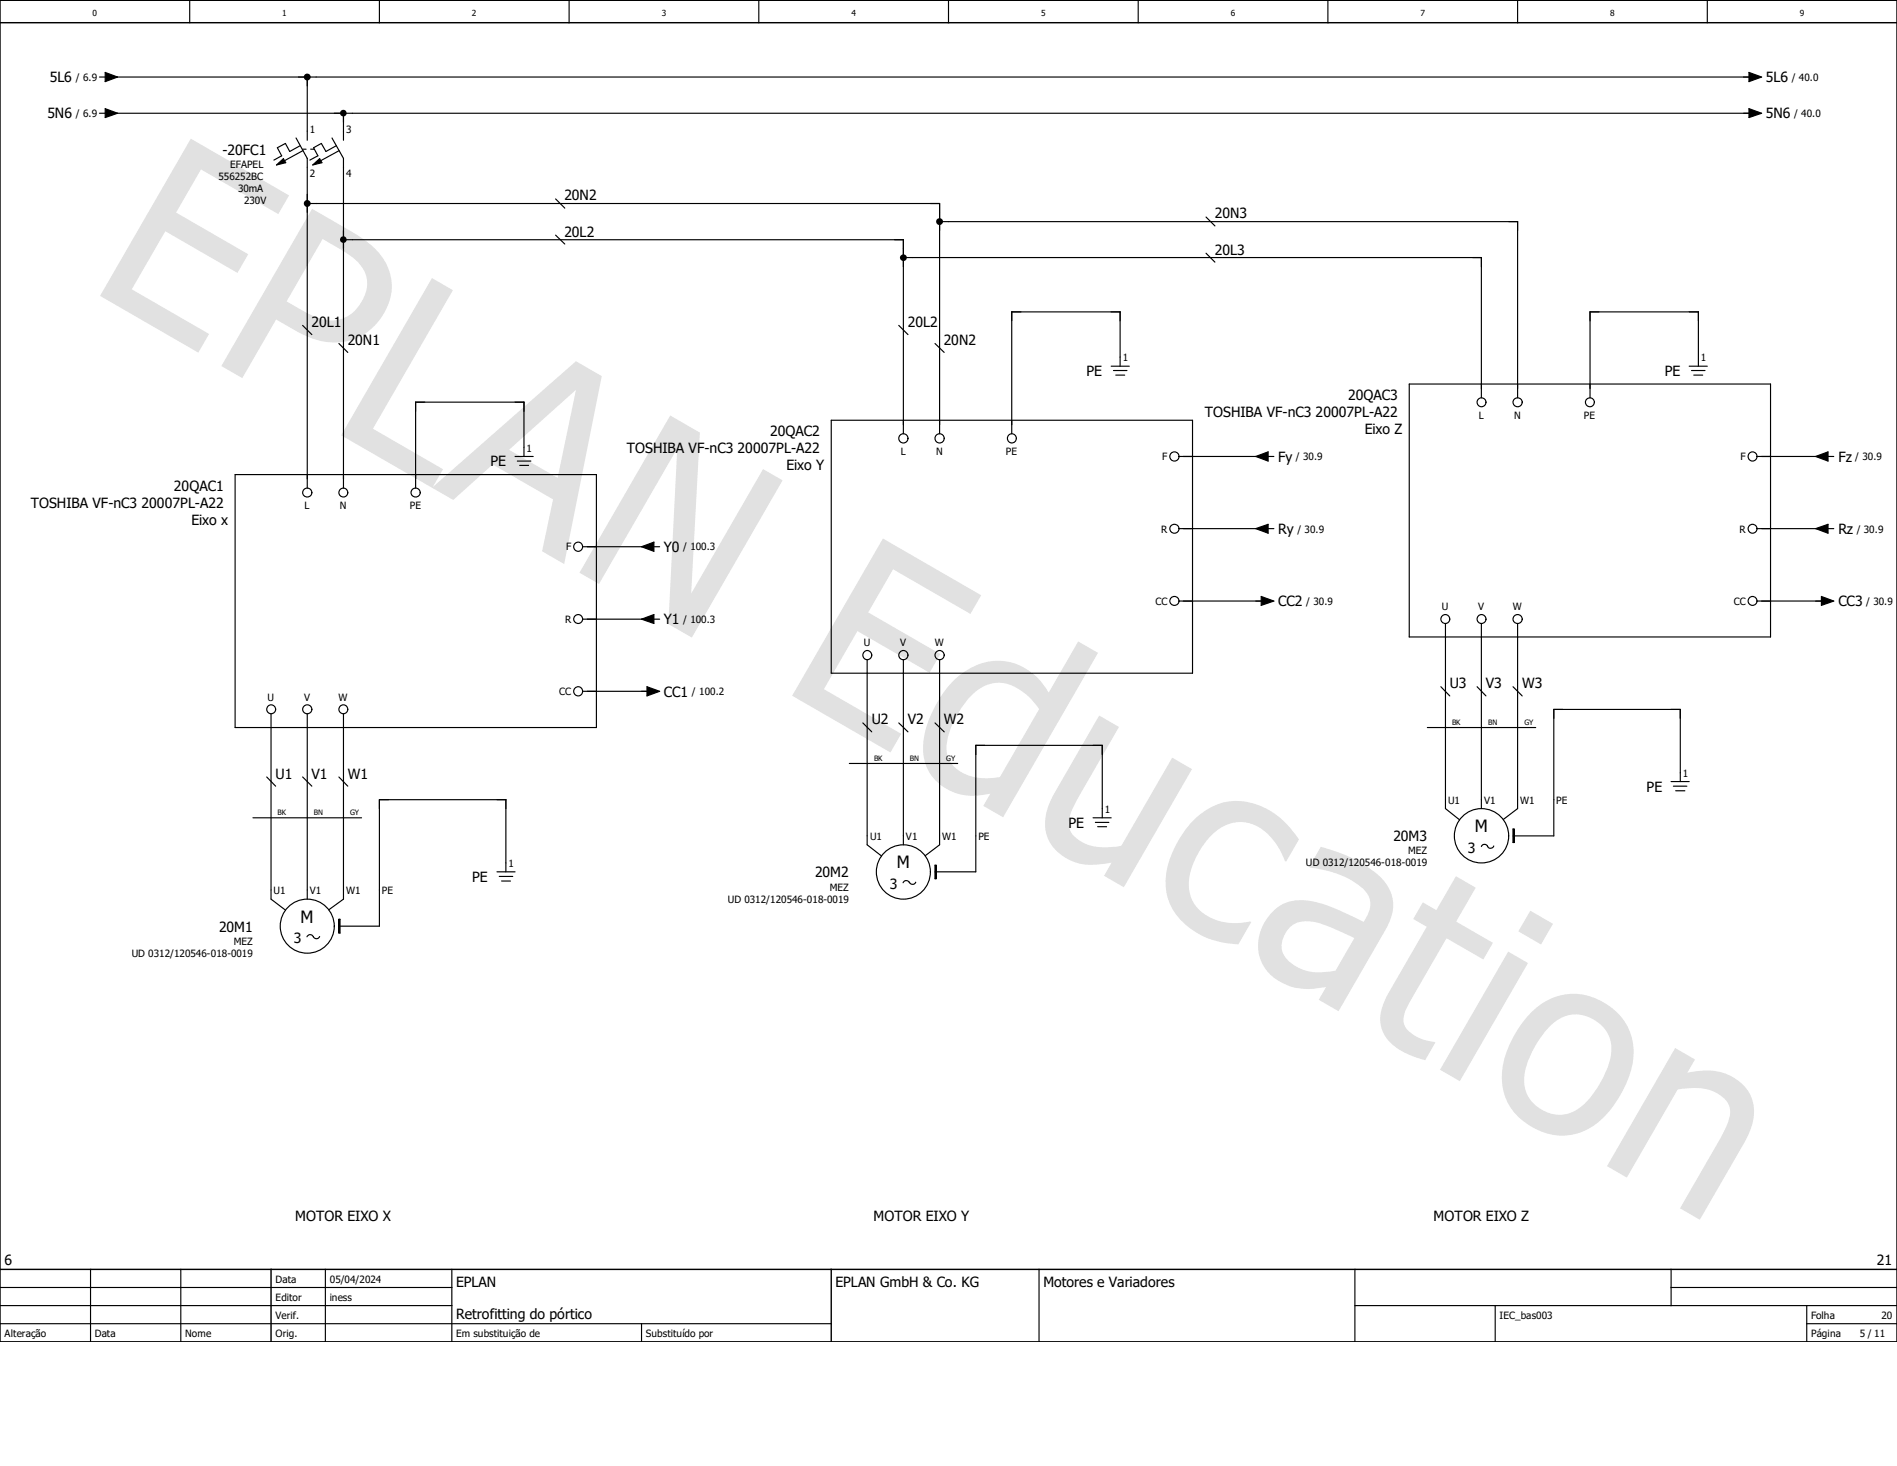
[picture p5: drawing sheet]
<svg xmlns="http://www.w3.org/2000/svg" width="279mm" height="216mm" viewBox="0 0 279 216" stroke-linecap="round" stroke-linejoin="round" font-family="sans-serif">
<path d="M197.7 -.1l-197.7 197.7M0 169.2l40.1 28.4M0 197.5v.1" fill="none" stroke="#fff" stroke-width=".15"/>
<g fill="none" stroke="#000" stroke-width=".17">
<path d="M27.9 0v3.3M55.9 0v3.3M83.8 0v3.3M111.8 0v3.3M139.7 0v3.3M167.6 0v3.3M195.6 0v3.3M223.5 0v3.3M251.5 0v3.3M0 194.9h122.4M0 192.3h66.5M0 189.6h66.5"/>
<path d="M13.3 186.9v10.7M26.6 186.9v10.7M47.9 186.9v10.7M66.5 186.9v10.7M94.5 194.9v2.7M153 186.9v10.7M199.6 192.3h79.8M199.6 186.9v10.7M220.2 192.3v5.3M246.1 189.6h33.3M246.1 186.9v5.4M266.1 194.9h13.3"/>
<path d="M266.1 192.3v5.3"/>
</g>
<path d="M0 3.3h279.4M0 0h279.4v197.6h-279.4zM0 186.9h279.4M39.9 186.9v10.7M122.4 186.9v10.7" fill="none" stroke="#000" stroke-width=".21"/>
<path d="M28.1 20.4l14.5 8.4-1.6 2.7-11.4-6.5-3.7 6.3 10.7 6.1-1.6 2.8-10.7-6.1-4.9 8.5 11.4 6.6-1.6 2.7-14.5-8.3zM46 30.7l5.8 3.4a11.4 11.4 0 0 1 5.4 5.5 7.7 7.7 0 0 1-1.6 8 8.5 8.5 0 0 1-10.3 2l-1.3-.7-3.3-1.8-5 8.6-3.1-1.8zM47.5 35.2l-5.3 9.2 2.1 1.2a8.2 8.2 0 0 0 5.2 1.6 5.7 5.7 0 0 0 4.5-6.4 6.7 6.7 0 0 0-3.5-3.9zM63.6 41l3.1 1.7-11.8 20.4 10.4 6-1.6 2.8-13.5-7.8zM63.6 71.8l21.2-18.6 3.8 2.2-5.5 27.7-3.3-1.9 1.7-7.7-8.9-5.1-5.8 5.2zM75 66.2l7.1 4.2 2.7-13zM98.7 61.2l4.4 2.5-1.3 23.7 10.6-18.3 2.9 1.6-13.4 23.2-3.5-2 1.4-25.9-11.6 20-2.9-1.7zM130 79.3l14.5 8.4-1.6 2.7-11.4-6.6-3.6 6.4 10.6 6.1-1.6 2.8-10.6-6.2-5 8.6 11.4 6.6-1.6 2.7-14.4-8.3zM140.5 100.2a8.7 8.7 0 0 1 9.3-2.4 9.2 9.2 0 0 1 4.7 4.2l4.3-7.5 2.9 1.7-14 24.2-2.9-1.7 1.1-1.8a8.2 8.2 0 0 1-8.2-2.1 7.4 7.4 0 0 1-1.4-7.3 17.5 17.5 0 0 1 4.2-7.3zM143.1 102.4a13 13 0 0 0-3.7 7.9 4.5 4.5 0 0 0 3.9 4.1 9.8 9.8 0 0 0 4 0l5.8-10a8.8 8.8 0 0 0-5.3-3.8 5.5 5.5 0 0 0-4.7 1.8zM161.9 105.4l2.9 1.7-5.7 9.9a8.7 8.7 0 0 0-1.7 4.6 3.8 3.8 0 0 0 2.8 2.8 10.2 10.2 0 0 0 5 .2l7.4-13 3 1.7-10.1 17.4-2.9-1.7 1.1-2a9.6 9.6 0 0 1-6.1-.3 5.9 5.9 0 0 1-3.3-7.8l1.1-2.2zM175.6 121a8.8 8.8 0 0 1 11.8-1.4 13.8 13.8 0 0 1 3.9 4l-1.9 3.3-.1-.1a9.3 9.3 0 0 0-4.5-5.3 5.7 5.7 0 0 0-6.8 2 11.2 11.2 0 0 0-2.9 6.9 5.7 5.7 0 0 0 4.8 5.3 9.6 9.6 0 0 0 4.2 0l.2 .1-1.9 3.3a11.5 11.5 0 0 1-9.9-5.6 9.5 9.5 0 0 1 .4-8.4l1.5-2.6zM190 136.5a3.4 3.4 0 0 0-.4 4.8 7 7 0 0 0 6.6 1.7l.5-.1 2.8-4.8-2.3-1a10.8 10.8 0 0 0-5.4-1.4 2.87 2.87 0 0 0-1.8 .8zM194.5 124.7a20.1 20.1 0 0 1 9 4.7 5.7 5.7 0 0 1 .8 7.1l-7.2 12.4-2.9-1.7 1.1-1.8a9.3 9.3 0 0 1-7.4-1.2 6.2 6.2 0 0 1-1.3-8.9 6 6 0 0 1 6.8-2.5 33.6 33.6 0 0 1 7.4 3 4 4 0 0 0 .9-3.6 6.6 6.6 0 0 0-3.2-2.9 16.6 16.6 0 0 0-5.5-1.5l-.2-.1zM209.6 132.9l2 1.1 2.8-5 3 1.7-2.9 5 5.4 3.2-1.4 2.4-5.4-3.1-4.8 8.3a9.7 9.7 0 0 0-1.6 3.6 2.79 2.79 0 0 0 1.9 2.5 10.2 10.2 0 0 0 2.8 .9l-1.5 2.6-1.1-.3a9 9 0 0 1-4.9-3.4 5.2 5.2 0 0 1 0-4.8l.7-1.5 5.5-9.6-2-1.2zM222.1 140.1l3 1.7-10.1 17.4-2.9-1.7zM225.4 134.1l3.3 1.9-1.7 3.1-3.4-1.9zM225.6 149.1a8.6 8.6 0 0 1 12-.5 8.5 8.5 0 0 1 2.4 9.9 14.8 14.8 0 0 1-5.9 7.7 8.4 8.4 0 0 1-9.3-.7 8.3 8.3 0 0 1-3.2-9.5 16.6 16.6 0 0 1 4-6.9zM228.1 151.3a14.1 14.1 0 0 0-3.6 7.1 5.2 5.2 0 0 0 3.2 5.3 5.2 5.2 0 0 0 6-1.4 14.5 14.5 0 0 0 3.6-7.2 5.2 5.2 0 0 0-6.4-5.6 5.9 5.9 0 0 0-2.8 1.8zM246.7 154.3l3 1.7-1.2 2a8.9 8.9 0 0 1 7.4 1.1 5.8 5.8 0 0 1 2 6.9l-1 2.4-6.5 11.2-3-1.6 5.7-9.9a10.8 10.8 0 0 0 1.7-4.3 3.1 3.1 0 0 0-2-2.8 8.8 8.8 0 0 0-5.7-.5l-7.5 12.9-2.9-1.7z" fill="#e1e1e1"/>
<g fill="none" stroke="#000" stroke-width=".17">
<path d="M14.6 16.7h.9M14.6 11.3h.9M15.5 10.7l1.8 .6-1.8 .7zM15.5 16l1.8 .7-1.8 .6zM16 16.7h242.1M16 11.3h242.1M45.3 11.3v9.4M50.6 16.7v4M257.6 16l1.9 .7-1.9 .6zM257.6 10.7l1.9 .6-1.9 .7zM40.7 24.3l1-.9 .4 .6zM43.6 20.3l1.7 3v48.6"/>
<path d="M44.2 21.5l-1.5 .8-.7-1.2-1.1 .7 .6 1.1-1.2 .7M44.6 22h.5M44.6 22.2l-2.7 1.5M45.3 30h93.1v33.9M45.8 22h.5M46.1 24.3l1-.9 .3 .6zM48.9 20.3l1.7 3v48.6M49.5 21.5l-1.5 .8-.7-1.2-1.1 .7 .6 1.1-1.2 .7M50 22.2l-2.8 1.5M50.6 35.3h82.5v28.6M81.8 29.3l1.4 1.3M81.8 34.6l1.4 1.3"/>
<path d="M133.1 37.9h85.1v20.7M138.4 32.6h85.1v26M177.6 32l1.3 1.3M177.6 37.3l1.3 1.3M44.6 47.9l1.3 1.4M49.9 50.6l1.3 1.3M132.4 47.9l1.3 1.4M137.7 50.6l1.4 1.3M163.7 53.9h2.6M164 54.6h2M164.3 55.2h1.4M165 53.9v-8h-16v18"/>
<path d="M207.6 56.6h53.2v37.2h-53.2zM248.8 53.9h2.7M249.1 54.6h2M249.5 55.2h1.3M250.1 53.9v-8h-15.9v12.7M34.6 69.9h53.2v37.2h-53.2zM75.9 67.2h2.6M76.2 67.9h2M76.5 68.5h1.4M77.2 67.2v-8h-16v12.7M122.4 61.9h53.2v37.2h-53.2zM173.7 67.2h12.6"/>
<path d="M173.7 77.9h12.6M185 67.2l1.8-.7v1.4zM185 77.9l1.8-.7v1.3zM186.8 67.2h.8M186.8 77.9h.8M258.8 67.2h10M258.8 77.9h10M267.4 67.2l1.8-.7v1.4zM267.4 77.9l1.8-.7v1.3zM269.2 67.2h.9M269.2 77.9h.9M85.8 80.5h10"/>
<path d="M85.8 91.2h10M94.5 80.5l1.8-.7v1.4zM94.5 91.2l1.8-.7v1.3zM96.3 80.5h.9M96.3 91.2h.9M127.7 97.2v27.2l2.1 1.7M133.1 97.2v27.2M138.4 97.2v27.2l-2.1 1.6M173.7 88.5h12.6M185.8 87.8l1.8 .7-1.8 .7zM212.9 91.8v27.3l2.1 1.6M218.2 91.8v27.3"/>
<path d="M223.5 91.8v27.3l-2.1 1.6M258.8 88.5h10M268.3 87.8l1.8 .7-1.8 .7zM39.3 114.4l1.3 1.4M39.9 105.1v27.3l2.1 1.6M44.6 114.4l1.3 1.4M45.3 105.1v27.3M49.9 114.4l1.3 1.4M50.6 105.1v27.3l-2.2 1.6M85.8 101.8h10M95.3 101.1l1.9 .7-1.9 .7zM125.1 112.4h16"/>
<path d="M127.1 106.5l1.3 1.3M132.4 106.5l1.3 1.3M137.7 106.5l1.4 1.3M210.2 107.1h16M212.2 101.1l1.3 1.4M217.6 101.1l1.3 1.4M222.8 101.1l1.4 1.4M246.1 115.1h2.7M246.5 115.8h2M246.8 116.5h1.4M247.5 115.1v-10.6h-18.6v18.6h-6.1M37.3 120.4h16"/>
<path d="M45.2 138a.5 .5 0 0 1 .5-.4 .5 .5 0 0 1 .4 .4M46.1 137.9a.5 .5 0 0 0 .5 .3 .5 .5 0 0 0 .5-.3M49.9 135.4h.2v2h-.2zM50 135.4v2M73.2 128.4h2.7M73.5 129.1h2M73.9 129.8h1.3M74.5 128.4v-10.6h-18.6v18.6h-6M133 130a.5 .5 0 0 1 .5-.3 .5 .5 0 0 1 .4 .3M133.9 129.9a.5 .5 0 0 0 .5 .3 .5 .5 0 0 0 .5-.3M137.7 127.4h.2v2h-.2zM161 120.4h2.7"/>
<path d="M161.3 121.1h2M161.7 121.8h1.3M162.3 120.4v-10.6h-18.6v18.6h-6M218.2 124.7a.5 .5 0 0 1 .5-.4 .5 .5 0 0 1 .4 .4M219.1 124.6a.5 .5 0 0 0 .4 .3 .5 .5 0 0 0 .5-.3M222.8 122.1h.2v2h-.2z"/>
<circle cx="218.2" cy="59.2" r=".66"/>
<circle cx="223.5" cy="59.3" r=".67"/>
<circle cx="234.2" cy="59.2" r=".65"/>
<circle cx="45.3" cy="72.5" r=".67"/>
<circle cx="50.6" cy="72.5" r=".65"/>
<circle cx="61.2" cy="72.5" r=".67"/>
<circle cx="133.1" cy="64.6" r=".68"/>
<circle cx="138.4" cy="64.6" r=".68"/>
<circle cx="149" cy="64.6" r=".67"/>
<circle cx="173" cy="67.2" r=".68"/>
<circle cx="173" cy="77.9" r=".67"/>
<circle cx="258.1" cy="67.2" r=".67"/>
<circle cx="258.1" cy="77.9" r=".66"/>
<circle cx="85.1" cy="80.5" r=".66"/>
<circle cx="85.2" cy="91.2" r=".65"/>
<circle cx="127.7" cy="96.5" r=".67"/>
<circle cx="133.1" cy="96.5" r=".68"/>
<circle cx="138.4" cy="96.5" r=".68"/>
<circle cx="173" cy="88.5" r=".67"/>
<circle cx="212.9" cy="91.2" r=".65"/>
<circle cx="218.2" cy="91.2" r=".66"/>
<circle cx="223.5" cy="91.2" r=".67"/>
<circle cx="258.1" cy="88.5" r=".66"/>
<circle cx="39.9" cy="104.5" r=".66"/>
<circle cx="45.3" cy="104.5" r=".67"/>
<circle cx="50.6" cy="104.5" r=".65"/>
<circle cx="85.1" cy="101.8" r=".66"/>
<circle cx="45.3" cy="136.4" r="4"/>
<circle cx="133" cy="128.4" r="4"/>
<circle cx="218.2" cy="123.1" r="4"/>
</g>
<g fill="#000">
<path d="M44.8 11.1a.51 .51 0 0 1 .6-.2 .51 .51 0 0 1 .4 .4h-.5h.5a.51 .51 0 0 1-.7 .5 .51 .51 0 0 1-.3-.7z" fill-rule="evenodd"/>
<path d="M50.1 16.4a.49 .49 0 0 1 .6-.2 .49 .49 0 0 1 .4 .5h-.5h.5a.49 .49 0 0 1-.7 .4 .49 .49 0 0 1-.3-.7z" fill-rule="evenodd"/>
<path d="M44.8 29.7a.51 .51 0 0 1 .6-.2 .51 .51 0 0 1 .4 .5h-.5h.5a.51 .51 0 0 1-.7 .5 .51 .51 0 0 1-.3-.8z" fill-rule="evenodd"/>
<path d="M50.1 35a.49 .49 0 0 1 .6-.2 .49 .49 0 0 1 .4 .5h-.5h.5a.49 .49 0 0 1-.7 .5 .49 .49 0 0 1-.3-.8z" fill-rule="evenodd"/>
<path d="M132.6 37.7a.51 .51 0 0 1 .6-.2 .51 .51 0 0 1 .4 .4h-.5h.5a.5 .5 0 0 1-.7 .5 .5 .5 0 0 1-.3-.7z" fill-rule="evenodd"/>
<path d="M137.9 32.4a.51 .51 0 0 1 .6-.3 .51 .51 0 0 1 .4 .5h-.5h.5a.51 .51 0 0 1-.7 .5 .51 .51 0 0 1-.3-.7z" fill-rule="evenodd"/>
</g>
<g fill="#000">
<path d="M15.5 10.7l1.8 .6-1.8 .7zM15.5 16l1.8 .7-1.8 .6zM257.6 16l1.9 .7-1.9 .6zM257.6 10.7l1.9 .6-1.9 .7zM40.7 24.3l1-.9 .4 .6zM46.1 24.3l1-.9 .3 .6zM94.5 80.5l1.8-.7v1.4zM185 67.2l1.8-.7v1.4zM185 77.9l1.8-.7v1.3zM267.4 67.2l1.8-.7v1.4zM267.4 77.9l1.8-.7v1.3zM94.5 91.2l1.8-.7v1.3z"/>
<path d="M185.8 87.8l1.8 .7-1.8 .7zM268.3 87.8l1.8 .7-1.8 .7zM95.3 101.1l1.9 .7-1.9 .7zM137.7 127.4h.2v2h-.2zM222.8 122.1h.2v2h-.2z"/>
</g>
<g font-size="2.5">
<text x="217.2" y="122.6">M</text>
<text x="132.1" y="127.9">M</text>
<text x="44.3" y="135.9">M</text>
</g>
<g font-size="2.1">
<text x="7" y="17.4">5N6</text>
<text x="7.3" y="12.1">5L6</text>
<text x="260.1" y="17.4">5N6</text>
<text x="260.1" y="12.1">5L6</text>
<text x="32.8" y="22.8">-20FC1</text>
<text x="83.1" y="29.5">20N2</text>
<text x="83.1" y="34.8">20L2</text>
<text x="178.9" y="32.2">20N3</text>
<text x="178.9" y="37.5">20L3</text>
<text x="45.9" y="48.1">20L1</text>
<text x="51.2" y="50.8">20N1</text>
<text x="133.7" y="48.1">20L2</text>
<text x="139" y="50.8">20N2</text>
<text x="160" y="55.4">PE</text>
<text x="198.5" y="59">20QAC3</text>
<text x="245.2" y="55.4">PE</text>
<text x="113.4" y="64.3">20QAC2</text>
<text x="177.5" y="61.4">TOSHIBA VF-nC3 20007PL-A22</text>
<text x="201" y="63.9">Eixo Z</text>
<text x="72.2" y="68.7">PE</text>
<text x="92.3" y="66.8">TOSHIBA VF-nC3 20007PL-A22</text>
<text x="115.8" y="69.3">Eixo Y</text>
<text x="188.3" y="68">Fy</text>
<text x="270.8" y="68">Fz</text>
<text x="4.5" y="74.8">TOSHIBA VF-nC3 20007PL-A22</text>
<text x="25.6" y="72.3">20QAC1</text>
<text x="28.2" y="77.3">Eixo x</text>
<text x="97.8" y="81.3">Y0</text>
<text x="188.3" y="78.7">Ry</text>
<text x="270.8" y="78.7">Rz</text>
<text x="188.3" y="89.3">CC2</text>
<text x="270.8" y="89.3">CC3</text>
<text x="97.8" y="91.9">Y1</text>
<text x="213.5" y="101.3">U3</text>
<text x="218.9" y="101.3">V3</text>
<text x="224.2" y="101.3">W3</text>
<text x="97.8" y="102.6">CC1</text>
<text x="128.4" y="106.7">U2</text>
<text x="133.7" y="106.7">V2</text>
<text x="139" y="106.7">W2</text>
<text x="40.6" y="114.7">U1</text>
<text x="45.9" y="114.7">V1</text>
<text x="51.2" y="114.7">W1</text>
<text x="242.5" y="116.6">PE</text>
<text x="157.4" y="121.9">PE</text>
<text x="205.2" y="123.9">20M3</text>
<text x="216.2" y="125.6">3</text>
<text x="69.6" y="129.9">PE</text>
<text x="120.1" y="129.2">20M2</text>
<text x="131.1" y="130.9">3</text>
<text x="32.3" y="137.2">20M1</text>
<text x="43.3" y="138.9">3</text>
<text x="43.5" y="179.8">MOTOR EIXO X</text>
<text x="128.6" y="179.8">MOTOR EIXO Y</text>
<text x="211.2" y="179.8">MOTOR EIXO Z</text>
<text x=".7" y="186.3">6</text>
<text x="67.2" y="189.6">EPLAN</text>
<text x="123.1" y="189.6">EPLAN GmbH &amp; Co. KG</text>
<text x="153.7" y="189.6">Motores e Variadores</text>
<text x="276.4" y="186.3">21</text>
<text x="67.2" y="194.3">Retrofitting do pórtico</text>
</g>
<g font-size="1.5">
<text x="11.2" y="11.9">/ 6.9</text>
<text x="263.9" y="11.9">/ 40.0</text>
<text x="11.2" y="17.2">/ 6.9</text>
<text x="264.2" y="17.2">/ 40.0</text>
<text x="45.6" y="19.6">1</text>
<text x="51" y="19.6">3</text>
<text x="32.2" y="26.5">556252BC</text>
<text x="33.9" y="24.7">EFAPEL</text>
<text x="35.1" y="28.3">30mA</text>
<text x="45.6" y="26.1">2</text>
<text x="51" y="26.1">4</text>
<text x="35.9" y="30.1">230V</text>
<text x="165.4" y="53.2">1</text>
<text x="250.5" y="53.2">1</text>
<text x="217.8" y="61.7">L</text>
<text x="223" y="61.7">N</text>
<text x="233.3" y="61.7">PE</text>
<text x="77.6" y="66.5">1</text>
<text x="132.7" y="67">L</text>
<text x="137.9" y="67">N</text>
<text x="148.2" y="67">PE</text>
<text x="171.2" y="67.8">F</text>
<text x="190.9" y="67.8">/ 30.9</text>
<text x="256.4" y="67.8">F</text>
<text x="273.3" y="67.8">/ 30.9</text>
<text x="44.9" y="75">L</text>
<text x="50" y="75">N</text>
<text x="60.4" y="75">PE</text>
<text x="83.4" y="81.1">F</text>
<text x="100.6" y="81.1">/ 100.3</text>
<text x="171" y="78.4">R</text>
<text x="191.1" y="78.4">/ 30.9</text>
<text x="256.2" y="78.4">R</text>
<text x="273.5" y="78.4">/ 30.9</text>
<text x="170.2" y="89.1">CC</text>
<text x="192.4" y="89.1">/ 30.9</text>
<text x="212.4" y="89.8">U</text>
<text x="217.7" y="89.8">V</text>
<text x="222.8" y="89.8">W</text>
<text x="255.4" y="89.1">CC</text>
<text x="274.9" y="89.1">/ 30.9</text>
<text x="83.2" y="91.7">R</text>
<text x="100.6" y="91.7">/ 100.3</text>
<text x="127.2" y="95.2">U</text>
<text x="132.6" y="95.2">V</text>
<text x="137.7" y="95.2">W</text>
<text x="39.4" y="103.2">U</text>
<text x="44.8" y="103.2">V</text>
<text x="49.9" y="103.2">W</text>
<text x="82.4" y="102.4">CC</text>
<text x="101.9" y="102.4">/ 100.2</text>
<text x="162.7" y="119.7">1</text>
<text x="213.3" y="118.4">U1</text>
<text x="218.6" y="118.4">V1</text>
<text x="223.9" y="118.4">W1</text>
<text x="229.2" y="118.4">PE</text>
<text x="247.9" y="114.4">1</text>
<text x="128.1" y="123.7">U1</text>
<text x="133.4" y="123.7">V1</text>
<text x="138.8" y="123.7">W1</text>
<text x="144.1" y="123.7">PE</text>
<text x="207.4" y="125.8">MEZ</text>
<text x="40.3" y="131.7">U1</text>
<text x="45.6" y="131.7">V1</text>
<text x="51" y="131.7">W1</text>
<text x="56.3" y="131.7">PE</text>
<text x="74.9" y="127.7">1</text>
<text x="122.2" y="131.1">MEZ</text>
<text x="192.4" y="127.6">UD 0312/120546-018-0019</text>
<text x="107.2" y="132.9">UD 0312/120546-018-0019</text>
<text x="19.4" y="140.9">UD 0312/120546-018-0019</text>
<text x="34.4" y="139.1">MEZ</text>
<text x="40.6" y="191.6">Editor</text>
<text x="40.6" y="188.9">Data</text>
<text x="48.6" y="191.6">iness</text>
<text x="48.6" y="188.9">05/04/2024</text>
<text x=".7" y="196.9">Alteração</text>
<text x="14" y="196.9">Data</text>
<text x="27.3" y="196.9">Nome</text>
<text x="40.6" y="196.9">Orig.</text>
<text x="40.6" y="194.3">Verif.</text>
<text x="67.2" y="196.9">Em substituição de</text>
<text x="95.1" y="196.9">Substituído por</text>
<text x="220.8" y="194.3">IEC_bas003</text>
<text x="266.7" y="194.3">Folha</text>
<text x="266.7" y="196.9">Página</text>
<text x="273.9" y="196.9">5 / 11</text>
<text x="277.1" y="194.3">20</text>
</g>
<g font-size="1.2">
<text x="13.6" y="2.4">0</text>
<text x="41.6" y="2.4">1</text>
<text x="69.5" y="2.4">2</text>
<text x="97.5" y="2.4">3</text>
<text x="125.4" y="2.4">4</text>
<text x="153.3" y="2.4">5</text>
<text x="181.3" y="2.4">6</text>
<text x="209.2" y="2.4">7</text>
<text x="237.2" y="2.4">8</text>
<text x="265.1" y="2.4">9</text>
</g>
<g font-size="1.1">
<text x="213.9" y="106.8">BK</text>
<text x="219.2" y="106.8">BN</text>
<text x="224.5" y="106.8">GY</text>
<text x="128.7" y="112.1">BK</text>
<text x="134" y="112.1">BN</text>
<text x="139.4" y="112.1">GY</text>
<text x="40.9" y="120.1">BK</text>
<text x="46.2" y="120.1">BN</text>
<text x="51.6" y="120.1">GY</text>
</g>
</svg>
